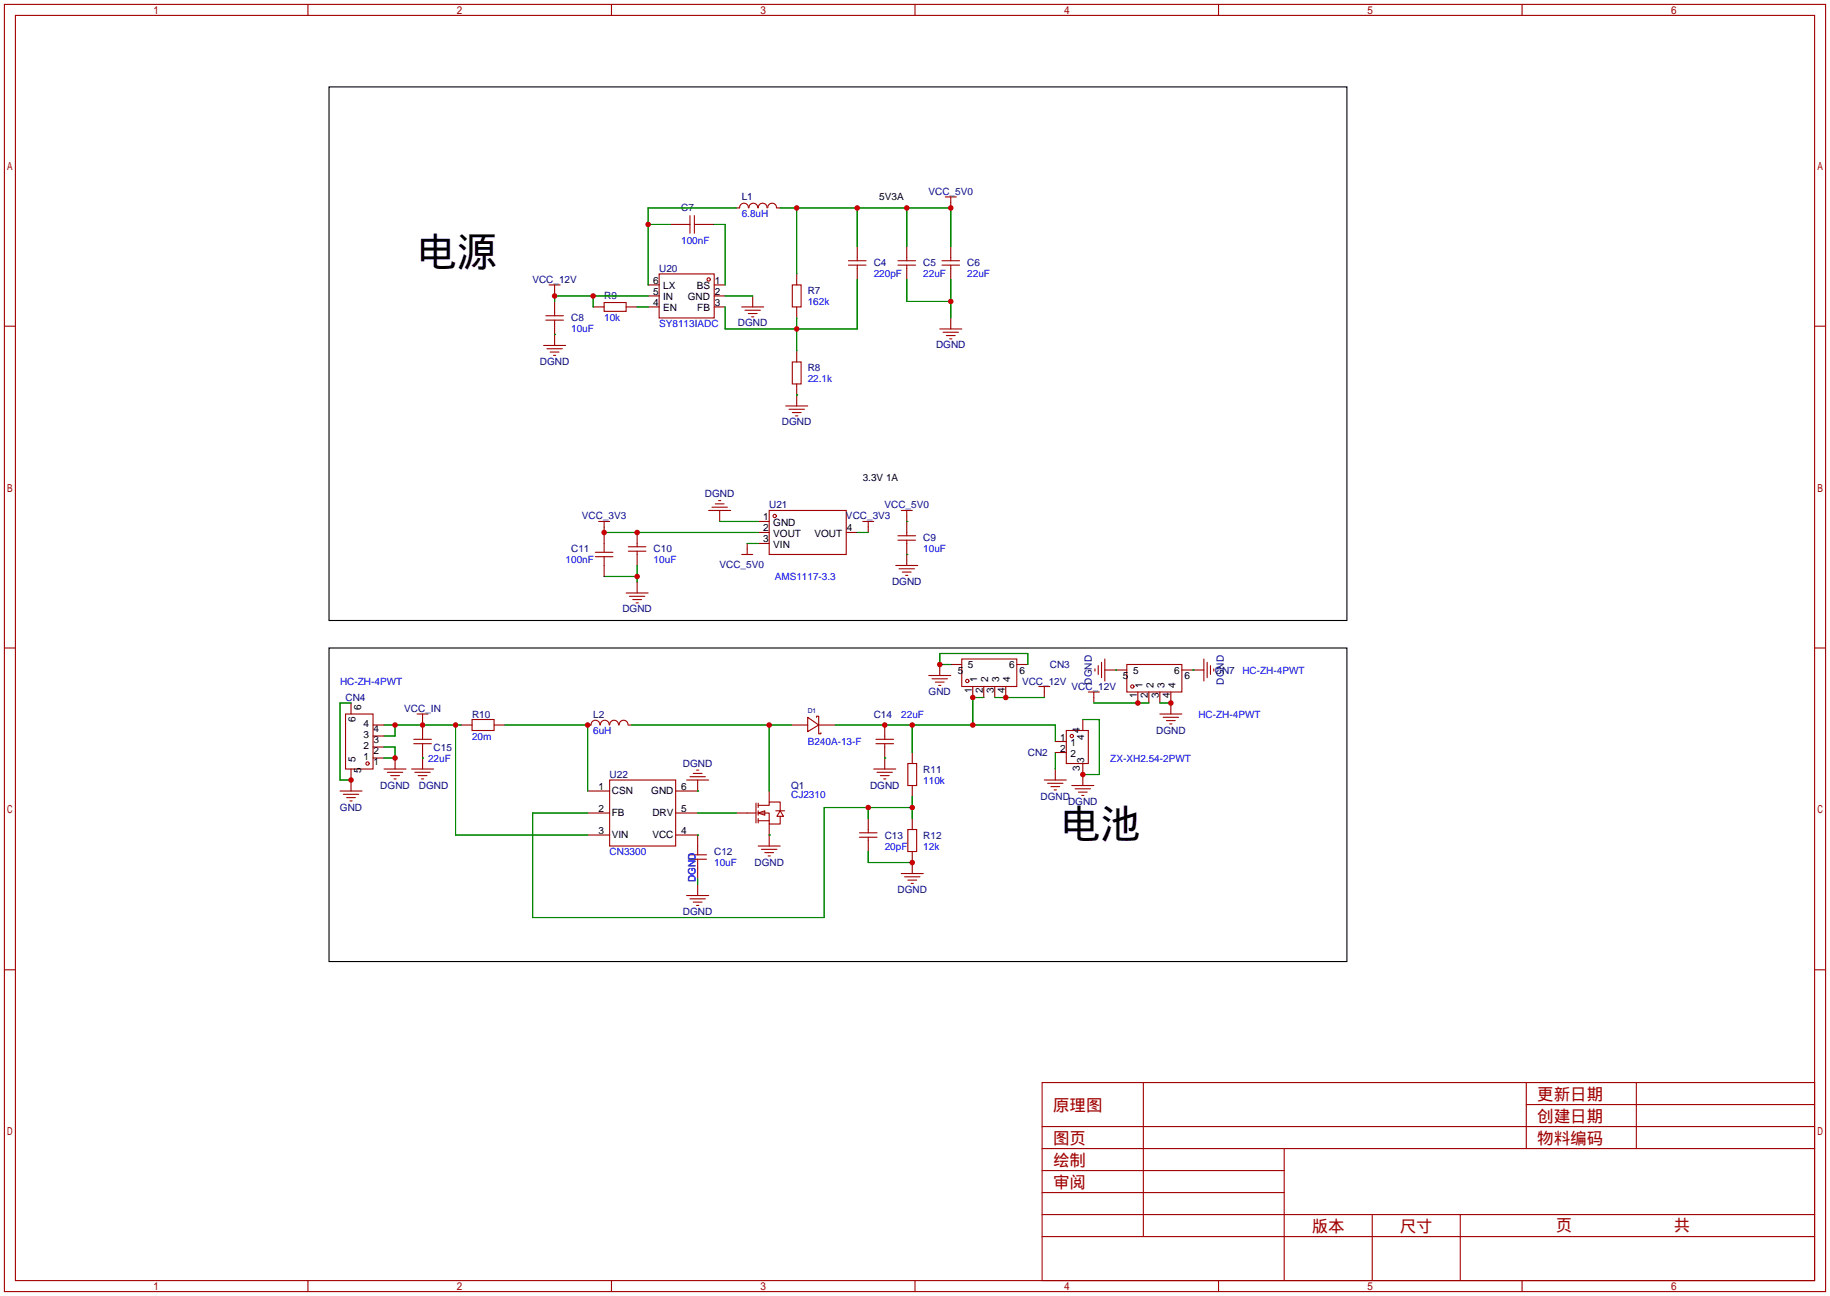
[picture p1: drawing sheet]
<svg xmlns="http://www.w3.org/2000/svg" width="422mm" height="299mm" viewBox="0 0 422 299" stroke-linecap="round" stroke-linejoin="round" font-family="sans-serif">
<g fill="none" stroke="#a10000" stroke-width=".25">
<path d="M1 1h420.4v297.2h-420.4zM3.6 3.6h415.2v292.1h-415.2zM71.1 1v2.6M141.1 1v2.6M211.2 1v2.6M281.3 1v2.6M351.3 1v2.6M157.2 51.8h2.1M159.3 49.8v4M160.3 51.8h2M160.3 49.8v4M170.7 48a1.01 1.01 0 0 1 1-1.1 1.01 1.01 0 0 1 1 1.1"/>
<path d="M172.9 48a1.01 1.01 0 0 1 1-1.1 1.01 1.01 0 0 1 1 1.1M175 48a1.01 1.01 0 0 1 1-1.1 1.01 1.01 0 0 1 1 1.1M177.2 48a1.01 1.01 0 0 1 1-1.1 1.01 1.01 0 0 1 1 1.1M197.9 59.4v.8M209.3 59.4v.8M218.2 45.5h2.5M219.5 45.5v1.2M219.5 59.4v.8M1 75.3h2.6M125.5 79.8h5.1M126 73.9h4M126 72.9h4"/>
<path d="M126.7 65.8h2.6M128 65.8v1.3M128 72.1v.8M128 73.9v.8M139.4 69.9h5.1v2h-5.1zM152.1 63.2h12.7v10.2h-12.7zM171.2 70.9h5.1M172 71.6h3.5M172.7 72.4h2.1M173.5 73.2h.5M182.9 65.8h2v5.1h-2zM195.8 61.2h4.1"/>
<path d="M195.8 60.2h4.1M197.9 61.2v.8M207.3 61.2h4M207.3 60.2h4M209.3 61.2v.8M216.9 75.9h5.1M217.4 61.2h4.1M217.4 60.2h4.1M217.7 76.7h3.5M218.4 77.5h2.1M219.2 78.2h.5M219.5 61.2v.8"/>
<path d="M418.8 75.3h2.6M126.2 80.5h3.6M127 81.3h2M127.8 82h.5M181.4 93.7h5M182.1 94.5h3.6M182.9 83.6h2v5h-2zM182.9 95.2h2M183.6 96h.5M163.6 117.9h5.1M164.3 117.1h3.6M165.1 116.3h2"/>
<path d="M165.9 115.6h.5M177.5 117.9h17.8v10.1h-17.8zM208 117.9h2.6M209.3 117.9v1.2M137.4 128.5h4.1M137.4 127.5h4.1M138.2 120.4h2.5M139.4 120.4v1.3M139.4 125.5v2M139.4 128.5v2.1M144.5 136.9h5.1M145 127.3h4.1"/>
<path d="M145 126.2h4.1M145.3 137.7h3.5M146 138.4h2.1M146.8 139.2h.5M147.1 125.5v.7M147.1 127.3v.7M171.2 128h2.5M172.5 126.7v1.3M199.1 120.4h2.6M200.4 120.4v1.3M206.8 130.6h5M207.3 124.7h4"/>
<path d="M207.3 123.7h4M207.5 131.3h3.6M208.3 132.1h2M209 132.8h.5M209.3 122.9v.8M209.3 124.7v.8M1 149.6h2.6M214.4 156h5.1M215.1 156.7h3.6M215.9 157.5h2M216.7 158.2h.5M222 152.1h12.7v6.4h-12.7z"/>
<path d="M239.8 158.5h2.5M241 158.5v1.3M251.2 159.8h2.5M252.5 159.8v1.2M252.7 154.4v.5M253.5 153.7v2M254.3 152.9v3.6M255 152.1v5.1M260.1 153.4h12.7v6.4h-12.7zM277.9 152.1v5.1M278.6 152.9v3.6M279.4 153.7v2"/>
<path d="M280.2 154.4v.5M418.8 149.6h2.6M79.8 164.8h6.3v12.7h-6.3zM88.6 177.5h5.1M89.4 178.3h3.6M90.2 179.1h2M90.9 179.8h.5M95 177.5h5.1M95.5 171.7h4.1M95.5 170.7h4.1M95.8 178.3h3.5M96.3 164.8h2.5"/>
<path d="M96.5 179.1h2.1M97.3 179.8h.5M97.5 164.8v1.3M97.5 169.9v.8M97.5 171.7v.8M109 166.1h5v2.6h-5zM136.4 167.4a1.01 1.01 0 0 1 1-1.1 1.01 1.01 0 0 1 1.1 1.1M138.6 167.4a1.01 1.01 0 0 1 1-1.1 1.01 1.01 0 0 1 1 1.1M140.7 167.4a1.01 1.01 0 0 1 1-1.1 1.01 1.01 0 0 1 1.1 1.1M142.9 167.4a1.01 1.01 0 0 1 1-1.1 1.01 1.01 0 0 1 1 1.1M159.3 179.3h3.5M160 178.6h2.1"/>
<path d="M160.8 177.8h.5M186.4 165.6l2.6 1.8-2.6 1.5zM188.5 165.6v-.2h.5v4h.5v-.2M201.7 177.5h5.1M202.2 171.7h4M202.2 170.7h4M202.4 178.3h3.6M203.2 179.1h2M204 179.8h.5M204.2 169.9v.8M204.2 171.7v.8M209.5 176.3h2.1v5.1h-2.1z"/>
<path d="M246.1 168.7h5.1v7.6h-5.1zM267.7 164.8h5.1M268.5 165.6h3.5M269.2 166.4h2.1M270 167.1h.5M78.5 182.6h5.1M79.2 183.4h3.6M80 184.1h2M80.8 184.9h.5M140.7 180.1h15.3v15.2h-15.3zM158.5 180.1h5.1M159 197.4h4.1"/>
<path d="M159 198.4h4.1M161 195.3v2.1M161 198.4v2M172.5 187.7h2M174.5 185.4v4.6M175 187.7l1.5-.5v1zM175 185.9h2.5v-.7h2.6v2M175 187.7h2.5v2.5h2.6v-1.7M175 189.5h2.5M175 185.4v1M175 187.2v1M175 189v1"/>
<path d="M175 195.3h5.1M175.8 196.1h3.5M176.5 196.8h2.1M177.3 197.6h.5M179.1 187.2h2M180.1 187.2l.7 1.3h-1.5zM198.4 193.3h4M198.4 192.3h4M200.4 191.5v.8M200.4 193.3v.8M209.5 191.5h2.1v5.1h-2.1zM241 180.1h5.1"/>
<path d="M241.8 180.8h3.6M242.6 181.6h2M243.3 182.4h.5M247.4 181.4h5.1M248.2 182.1h3.5M248.9 182.9h2.1M249.7 183.6h.5M158.5 206.8h5.1M159.3 207.5h3.5M160 208.3h2.1M160.8 209h.5M208 201.7h5.1"/>
<path d="M208.8 202.4h3.5M209.5 203.2h2.1M210.3 204h.5M1 223.9h2.6M418.8 223.9h2.6M240.5 249.9h178.3v45.8h-178.3zM263.9 249.9v35.6M352.3 249.9v15.3M352.3 255h66.5M377.7 249.9v15.3M240.5 270.3h55.9M240.5 265.2h178.3"/>
<path d="M240.5 275.3h55.9M240.5 260.1h178.3M296.4 265.2v30.5M71.1 295.7v2.5M141.1 295.7v2.5M211.2 295.7v2.5M240.5 285.5h178.3M240.5 280.4h178.3M281.3 295.7v2.5M316.7 280.4v15.3M337.1 280.4v15.3M351.3 295.7v2.5"/>
<circle cx="163.6" cy="64.5" r=".38"/>
<circle cx="178.8" cy="119.1" r=".38"/>
<circle cx="223.3" cy="157.2" r=".38"/>
<circle cx="261.4" cy="158.5" r=".38"/>
<circle cx="84.8" cy="176.3" r=".38"/>
<circle cx="247.4" cy="169.9" r=".38"/>
</g>
<path d="M75.9 20.1h235v123.2h-235zM75.9 149.6h235v72.4h-235z" fill="none" stroke="#000" stroke-width=".25"/>
<g fill="none" stroke="#870000" stroke-width=".25">
<path d="M154.7 51.8h2.5M162.3 51.8h2.5M169.9 48h.8M179.3 48h.8M197.9 56.9v2.5M209.3 56.9v2.5M219.5 46.7v1.3M219.5 56.9v2.5M128 67.1v1.2M128 69.6v2.5M128 74.7v5.1M136.9 70.9h2.5"/>
<path d="M144.5 70.9h2.6M149.6 65.8h2.5M149.6 68.3h2.5M149.6 70.9h2.5M164.8 65.8h2.6M164.8 68.3h2.6M164.8 70.9h2.6M173.7 68.3v2.6M183.9 63.2v2.6M183.9 70.9v2.5M197.9 62v2.5M209.3 62v2.5"/>
<path d="M219.5 62v2.5M219.5 73.4v2.5M183.9 81v2.6M183.9 88.6v5.1M166.1 117.9v2.5M209.3 119.1v3.8M139.4 121.7v3.8M139.4 130.6v2.5M147.1 122.9v2.6M147.1 128v2.6M147.1 134.4v2.5M172.5 125.5v1.2"/>
<path d="M175 120.4h2.5M175 122.9h2.5M175 125.5h2.5M195.3 122.9h2.6M200.4 121.7v1.2M209.3 125.5v5.1M216.9 153.4v2.6M219.5 153.4h2.5M224.5 158.5v2.5M227.1 158.5v2.5M229.6 158.5v2.5M232.2 158.5v2.5"/>
<path d="M234.7 153.4h2.5M241 159.8v1.2M255 154.7h5.1M262.6 159.8v2.5M265.2 159.8v2.5M267.7 159.8v2.5M270.3 159.8v5M272.8 154.7h5.1M81 162.3v2.5M81 177.5v5.1M86.1 167.4h2.5M86.1 175h2.5"/>
<path d="M86.1 172.5h2.5M86.1 169.9h2.5M91.2 175v2.5M97.5 166.1v3.8M97.5 172.5v5M106.4 167.4h2.6M114 167.4h2.6M135.6 167.4h.8M145 167.4h.8M182.6 167.4h3.8M189 167.4h3.8M204.2 167.4v2.5"/>
<path d="M204.2 172.5v5M210.6 173.7v2.6M243.6 177.5v2.6M243.6 171.2h2.5M243.6 173.7h2.5M249.9 166.1v2.6M249.9 176.3v5.1M252.5 161v1.3M135.6 182.6h5.1M135.6 187.7h5.1M135.6 192.8h5.1M156 187.7h5"/>
<path d="M156 192.8h5v2.5M161 180.1v2.5h-5M169.9 187.7h2.6M177.5 182.6v2.6M177.5 190.2v5.1M200.4 189v2.5M200.4 194.1v2.5M210.6 181.4v2.5M210.6 189v2.5M210.6 196.6v5.1M161 200.4v2.5M161 204.2v2.6"/>
</g>
<g fill="none" stroke="#008700" stroke-width=".25">
<path d="M149.6 51.8h5.1M164.8 51.8h2.6v14M169.9 48h-20.3v17.8M180.1 48h39.4v8.9M183.9 48v15.2M197.9 48v8.9M209.3 48v8.9M128 77.2h.1M136.9 68.3v2.6M147.1 70.9h2.5M149.6 68.3h-21.6v1.3M167.4 68.3h6.3"/>
<path d="M183.9 73.4v7.6M197.9 64.5v11.4h-30.5v-5M209.3 64.5v5.1h10.2M219.5 64.5v8.9M183.9 91.2h.1M139.4 133.1h7.7M139.4 122.9h35.6M147.1 130.6v3.8M166.1 120.4h8.9M172.5 125.5h2.5M197.9 122.9h2.5M209.3 120.4h.1"/>
<path d="M209.3 128h.1M219.5 153.4h-2.6v-2.5h20.3v2.5M257.6 154.7h.1M275.3 154.7h.1M81 162.3h-2.5v17.8h2.5M88.6 167.4h17.8M88.6 172.5h2.6v2.5h-2.6M91.2 167.4v2.5h-2.6M97.5 175h.1M105.2 167.4v25.4h30.4M116.6 167.4h19v15.2M145.8 167.4h36.8"/>
<path d="M177.5 167.4v15.2M192.8 167.4h50.8v3.8M204.2 175h.1M210.6 167.4v6.3M227.1 161h-2.6v6.4M229.6 161h11.4M243.6 173.7v3.8M249.9 166.1h3.8v12.7h-3.8M252.5 162.3h12.7M267.7 162.3h2.6M161 192.8h.1M161 182.6h.1"/>
<path d="M161 187.7h8.9M177.5 192.8h.1M200.4 196.6v2.5h10.2M200.4 186.4v2.6M210.6 186.4h-20.4v25.4h-67.3v-24.1h12.7M210.6 183.9v5.1M161 202.9v1.3"/>
</g>
<g fill="#c00">
<circle cx="209.3" cy="48" r=".63"/>
<circle cx="219.5" cy="48" r=".63"/>
<circle cx="197.9" cy="48" r=".63"/>
<circle cx="183.9" cy="48" r=".63"/>
<circle cx="219.5" cy="69.6" r=".63"/>
<circle cx="149.6" cy="51.8" r=".63"/>
<circle cx="183.9" cy="75.9" r=".63"/>
<circle cx="136.9" cy="68.3" r=".63"/>
<circle cx="128" cy="68.3" r=".63"/>
<circle cx="147.1" cy="133.1" r=".63"/>
<circle cx="139.4" cy="122.9" r=".63"/>
<circle cx="147.1" cy="122.9" r=".63"/>
<circle cx="177.5" cy="167.4" r=".63"/>
<circle cx="135.6" cy="167.4" r=".63"/>
<circle cx="97.5" cy="167.4" r=".63"/>
<circle cx="105.2" cy="167.4" r=".63"/>
<circle cx="91.2" cy="167.4" r=".63"/>
<circle cx="210.6" cy="199.1" r=".63"/>
<circle cx="224.5" cy="161" r=".63"/>
<circle cx="224.5" cy="167.4" r=".63"/>
<circle cx="210.6" cy="167.4" r=".63"/>
<circle cx="204.2" cy="167.4" r=".63"/>
<circle cx="232.2" cy="161" r=".63"/>
<circle cx="216.9" cy="153.4" r=".63"/>
<circle cx="91.2" cy="175" r=".63"/>
<circle cx="81" cy="180.1" r=".63"/>
<circle cx="200.4" cy="186.4" r=".63"/>
<circle cx="210.6" cy="186.4" r=".63"/>
<circle cx="262.6" cy="162.3" r=".63"/>
<circle cx="270.3" cy="162.3" r=".63"/>
<circle cx="249.9" cy="178.8" r=".63"/>
</g>
<g font-size="9.2">
<text x="96.3" y="61.4">电源</text>
<text x="244.9" y="193.5">电池</text>
</g>
<g font-size="3.8" fill="#a00000">
<text x="243.1" y="256.5">原理图</text>
<text x="354.8" y="254">更新日期</text>
<text x="354.8" y="259.1">创建日期</text>
<text x="243.1" y="269.2">绘制</text>
<text x="243.1" y="264.2">图页</text>
<text x="354.8" y="264.2">物料编码</text>
<text x="243.1" y="274.3">审阅</text>
<text x="302.8" y="284.5">版本</text>
<text x="323.1" y="284.5">尺寸</text>
<text x="359.2" y="284.2">页</text>
<text x="386.3" y="284.2">共</text>
</g>
<g font-size="2.3" fill="#000080">
<text x="171.2" y="46.3">L1</text>
<text x="214.3" y="45">VCC_5V0</text>
<text x="157.2" y="48.8">C7</text>
<text x="122.9" y="65.3">VCC_12V</text>
<text x="152.1" y="62.8">U20</text>
<text x="201.7" y="61.5">C4</text>
<text x="213.1" y="61.5">C5</text>
<text x="223.3" y="61.5">C6</text>
<text x="139.4" y="69.1">R9</text>
<text x="186.4" y="67.9">R7</text>
<text x="131.8" y="74.2">C8</text>
<text x="170.3" y="75.4">DGND</text>
<text x="216.1" y="80.4">DGND</text>
<text x="124.6" y="84.3">DGND</text>
<text x="186.4" y="85.6">R8</text>
<text x="180.5" y="98.2">DGND</text>
<text x="134.3" y="119.8">VCC_3V3</text>
<text x="162.7" y="114.7">DGND</text>
<text x="177.5" y="117.4">U21</text>
<text x="195.3" y="119.8">VCC_3V3</text>
<text x="204.2" y="117.4">VCC_5V0</text>
<text x="213.1" y="125">C9</text>
<text x="131.8" y="127.6">C11</text>
<text x="150.9" y="127.6">C10</text>
<text x="166.1" y="131.1">VCC_5V0</text>
<text x="205.9" y="135.1">DGND</text>
<text x="143.7" y="141.4">DGND</text>
<text x="242.3" y="154.2">CN3</text>
<text x="280.4" y="155.5">CN7</text>
<text x="79.8" y="161.8">CN4</text>
<text x="214.4" y="160.5">GND</text>
<text x="235.9" y="158">VCC_12V</text>
<text x="247.3" y="159.3">VCC_12V</text>
<text x="252" y="158.1" transform="rotate(-90 252 158.1)">DGND</text>
<text x="282.5" y="158.1" transform="rotate(-90 282.5 158.1)">DGND</text>
<text x="93.3" y="164.3">VCC_IN</text>
<text x="109" y="165.7">R10</text>
<text x="136.9" y="165.7">L2</text>
<text x="201.7" y="165.7">C14</text>
<text x="100.1" y="173.3">C15</text>
<text x="266.9" y="169.3">DGND</text>
<text x="140.7" y="179.6">U22</text>
<text x="157.6" y="177">DGND</text>
<text x="213.1" y="178.4">R11</text>
<text x="237.2" y="174.5">CN2</text>
<text x="87.8" y="182">DGND</text>
<text x="96.7" y="182">DGND</text>
<text x="182.6" y="182.2">Q1</text>
<text x="200.8" y="182">DGND</text>
<text x="240.2" y="184.6">DGND</text>
<text x="246.5" y="185.9">DGND</text>
<text x="78.5" y="187.1">GND</text>
<text x="164.8" y="197.4">C12</text>
<text x="204.2" y="193.6">C13</text>
<text x="213.1" y="193.6">R12</text>
<text x="174.1" y="199.8">DGND</text>
<text x="207.2" y="206.2">DGND</text>
<text x="157.6" y="211.3">DGND</text>
</g>
<g font-size="2.3">
<text x="202.9" y="46.3">5V3A</text>
<text x="150.7" y="65.6">6</text>
<text x="165" y="65.6">1</text>
<text x="150.7" y="70.6">4</text>
<text x="150.7" y="68.1">5</text>
<text x="153.1" y="71.9">EN</text>
<text x="153.1" y="69.4">IN</text>
<text x="153.1" y="66.8">LX</text>
<text x="158.8" y="69.4">GND</text>
<text x="160.8" y="66.8">BS</text>
<text x="161" y="71.9">FB</text>
<text x="165" y="68.1">2</text>
<text x="165" y="70.6">3</text>
<text x="199.1" y="111">3.3V 1A</text>
<text x="176.1" y="120.2">1</text>
<text x="176.1" y="122.7">2</text>
<text x="176.1" y="125.2">3</text>
<text x="178.5" y="121.4">GND</text>
<text x="178.5" y="124">VOUT</text>
<text x="188" y="124">VOUT</text>
<text x="195.5" y="122.7">4</text>
<text x="178.5" y="126.5">VIN</text>
<text x="221.1" y="155.5">5</text>
<text x="223.4" y="154.2">5</text>
<text x="233" y="154.2">6</text>
<text x="235.3" y="155.5">6</text>
<text x="261.5" y="155.5">5</text>
<text x="271.1" y="155.5">6</text>
<text x="224.3" y="159.9" transform="rotate(-90 224.3 159.9)">1</text>
<text x="225.6" y="157.6" transform="rotate(-90 225.6 157.6)">1</text>
<text x="226.8" y="159.9" transform="rotate(-90 226.8 159.9)">2</text>
<text x="228.1" y="157.6" transform="rotate(-90 228.1 157.6)">2</text>
<text x="229.4" y="159.9" transform="rotate(-90 229.4 159.9)">3</text>
<text x="230.7" y="157.6" transform="rotate(-90 230.7 157.6)">3</text>
<text x="231.9" y="159.9" transform="rotate(-90 231.9 159.9)">4</text>
<text x="233.2" y="157.6" transform="rotate(-90 233.2 157.6)">4</text>
<text x="259.2" y="156.8">5</text>
<text x="262.4" y="161.2" transform="rotate(-90 262.4 161.2)">1</text>
<text x="263.7" y="158.8" transform="rotate(-90 263.7 158.8)">1</text>
<text x="264.9" y="161.2" transform="rotate(-90 264.9 161.2)">2</text>
<text x="266.2" y="158.8" transform="rotate(-90 266.2 158.8)">2</text>
<text x="267.5" y="161.2" transform="rotate(-90 267.5 161.2)">3</text>
<text x="268.8" y="158.8" transform="rotate(-90 268.8 158.8)">3</text>
<text x="270" y="161.2" transform="rotate(-90 270 161.2)">4</text>
<text x="271.3" y="158.8" transform="rotate(-90 271.3 158.8)">4</text>
<text x="273.4" y="156.8">6</text>
<text x="82.1" y="166.6" transform="rotate(-90 82.1 166.6)">6</text>
<text x="83.4" y="164" transform="rotate(-90 83.4 164)">6</text>
<text x="83.9" y="167.7">4</text>
<text x="83.9" y="172.8">2</text>
<text x="83.9" y="170.3">3</text>
<text x="86.2" y="171.5">3</text>
<text x="86.2" y="169">4</text>
<text x="244.7" y="171">1</text>
<text x="244.7" y="173.5">2</text>
<text x="247.1" y="172.2">1</text>
<text x="249.2" y="169.1" transform="rotate(-90 249.2 169.1)">4</text>
<text x="250.2" y="170.9" transform="rotate(-90 250.2 170.9)">4</text>
<text x="82.1" y="175.9" transform="rotate(-90 82.1 175.9)">5</text>
<text x="83.4" y="178.5" transform="rotate(-90 83.4 178.5)">5</text>
<text x="83.9" y="175.4">1</text>
<text x="86.2" y="176.6">1</text>
<text x="86.2" y="174.1">2</text>
<text x="247.1" y="174.8">2</text>
<text x="249.2" y="178" transform="rotate(-90 249.2 178)">3</text>
<text x="250.2" y="176.3" transform="rotate(-90 250.2 176.3)">3</text>
<text x="138.2" y="182.4">1</text>
<text x="141.2" y="183.4">CSN</text>
<text x="150.3" y="183.4">GND</text>
<text x="157.2" y="182.4">6</text>
<text x="138.2" y="187.5">2</text>
<text x="141.2" y="188.5">FB</text>
<text x="150.6" y="188.5">DRV</text>
<text x="157.2" y="187.5">5</text>
<text x="138.2" y="192.6">3</text>
<text x="141.2" y="193.6">VIN</text>
<text x="150.6" y="193.6">VCC</text>
<text x="157.2" y="192.6">4</text>
</g>
<g font-size="2.3" fill="#00f">
<text x="171.2" y="50.1">6.8uH</text>
<text x="157.2" y="56.4">100nF</text>
<text x="201.7" y="64.1">220pF</text>
<text x="213.1" y="64.1">22uF</text>
<text x="223.3" y="64.1">22uF</text>
<text x="186.4" y="70.4">162k</text>
<text x="131.8" y="76.8">10uF</text>
<text x="139.4" y="74.2">10k</text>
<text x="152.1" y="75.5">SY8113IADC</text>
<text x="186.4" y="88.2">22.1k</text>
<text x="130.6" y="130.1">100nF</text>
<text x="150.9" y="130.1">10uF</text>
<text x="213.1" y="127.6">10uF</text>
<text x="178.8" y="133.9">AMS1117-3.3</text>
<text x="286.8" y="155.5">HC-ZH-4PWT</text>
<text x="78.5" y="158">HC-ZH-4PWT</text>
<text x="208" y="165.7">22uF</text>
<text x="276.6" y="165.7">HC-ZH-4PWT</text>
<text x="109" y="170.7">20m</text>
<text x="136.9" y="169.5">6uH</text>
<text x="186.4" y="172">B240A-13-F</text>
<text x="98.8" y="175.8">22uF</text>
<text x="256.3" y="175.8">ZX-XH2.54-2PWT</text>
<text x="182.6" y="184.2">CJ2310</text>
<text x="213.1" y="180.9">110k</text>
<text x="140.7" y="197.4">CN3300</text>
<text x="204.2" y="196.1">20pF</text>
<text x="213.1" y="196.1">12k</text>
<text x="160.6" y="203.6" transform="rotate(-90 160.6 203.6)">DGND</text>
<text x="164.8" y="199.9">10uF</text>
</g>
<text font-size="1.6" fill="#000080" x="186.4" y="164.5">D1</text>
</svg>
